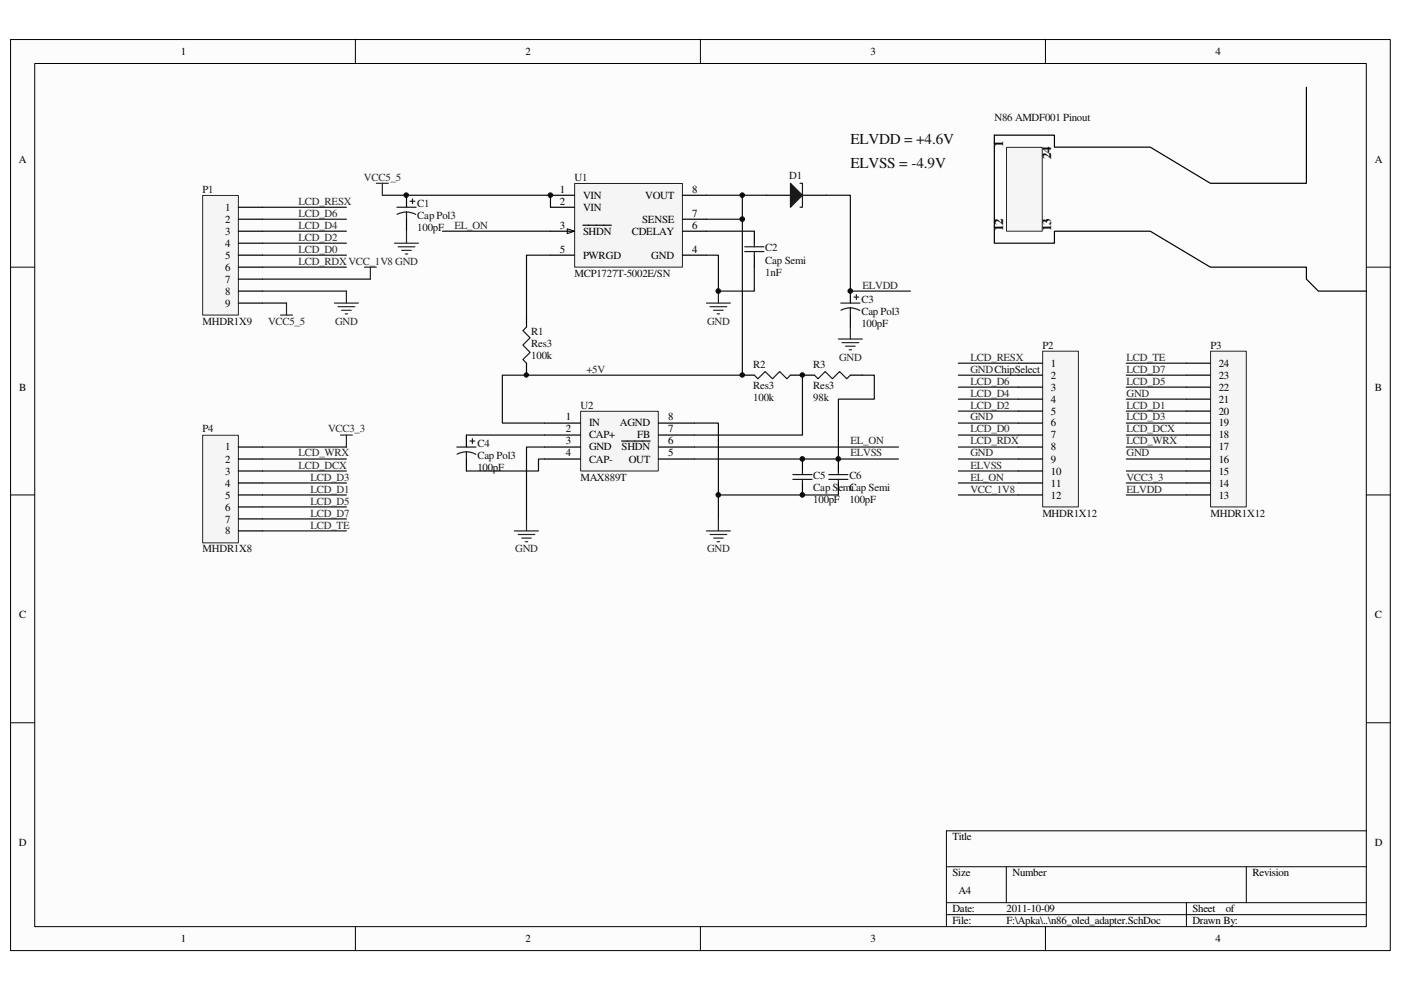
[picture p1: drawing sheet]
<svg xmlns="http://www.w3.org/2000/svg" width="297mm" height="210mm" viewBox="0 0 297 210" stroke-linecap="round" stroke-linejoin="round" font-family="sans-serif">
<path d="M2.3 8.4h292.5v193.1h-292.5z" fill="#fcfcfc"/>
<path d="M2.2 8.4h292.6v193.1h-292.6z" fill="none" stroke="#000" stroke-width=".21"/>
<path d="M7.4 13.5h282.3v183h-282.3z" fill="#fcfcfc"/>
<g fill="none" stroke="#000" stroke-width=".21">
<path d="M7.4 13.5h282.3v183h-282.3zM75.3 8.3v5.1M148.5 8.3v5.1M221.7 8.3v5.1M2.2 56.6h5.1M289.7 56.6h5.1M2.2 104.9h5.1M289.7 104.9h5.1M2.2 153.2h5.1M289.7 153.2h5.1M289.7 176.1h-89v20.4M75.3 196.5v5.1"/>
<path d="M148.5 196.5v5.1M200.7 183.8h89M200.7 191.4h89M200.7 193.9h89M213.4 183.8v7.6M221.7 196.5v5.1M251.5 191.4v5.1M264.2 183.8v7.6"/>
</g>
<path d="M70.9 64.3h5.1M71.7 65h3.5M72.4 65.8h2.1M73.2 66.5h.5M73.4 61.7v2.6M72.2 92.2h2.5M73.4 92.2v2.6" fill="none" stroke="#262626" stroke-width=".25"/>
<path d="M55.7 43.9h17.7M55.7 61.7h17.7" fill="none" stroke="#0e0e0e" stroke-width=".25"/>
<path d="M221.1 74.5h7.5v33h-7.5z" fill="#f5f5f5"/>
<path d="M221.1 74.5h7.5v33h-7.5z" fill="none" stroke="#262626" stroke-width=".21"/>
<path d="M215.9 77h5.1M215.9 79.5h5.1M215.9 82.1h5.1M215.9 84.6h5.1M215.9 87.2h5.1M215.9 89.7h5.1M215.9 92.2h5.1M215.9 94.8h5.1M215.9 97.3h5.1M215.9 99.9h5.1M215.9 102.4h5.1M215.9 104.9h5.1" fill="none" stroke="#000" stroke-width=".25"/>
<path d="M256.7 74.5h7.5v33h-7.5z" fill="#f5f5f5"/>
<path d="M256.7 74.5h7.5v33h-7.5z" fill="none" stroke="#262626" stroke-width=".21"/>
<path d="M251.5 79.5h5.1M251.5 77h5.1M251.5 99.9h5.1M251.5 97.3h5.1M251.5 94.8h5.1M251.5 92.2h5.1M251.5 89.7h5.1M251.5 87.2h5.1M251.5 84.6h5.1M251.5 82.1h5.1M251.5 104.9h5.1M251.5 102.4h5.1" fill="none" stroke="#000" stroke-width=".25"/>
<g fill="none" stroke="#0e0e0e" stroke-width=".25">
<path d="M55.7 46.5h17.7M55.7 49h17.7M55.7 51.6h17.7M55.7 54.1h17.7M55.7 56.6h17.7M203.2 77h12.7M203.2 79.5h12.7M238.8 77h12.7M238.8 79.5h12.7M55.7 94.8h17.7M55.7 97.3h17.7M55.7 99.9h17.7"/>
<path d="M203.2 82.1h12.7M203.2 84.6h12.7M203.2 87.2h12.7M203.2 89.7h12.7M203.2 92.2h12.7M203.2 94.8h12.7M203.2 97.3h12.7M203.2 99.9h12.7M238.8 82.1h12.7M238.8 84.6h12.7M238.8 87.2h12.7M238.8 89.7h12.7"/>
<path d="M238.8 92.2h12.7M238.8 94.8h12.7M238.8 97.3h12.7M238.8 99.9h12.7M55.7 102.4h17.7M55.7 104.9h17.7M55.7 107.5h17.7M55.7 110h17.7M55.7 112.6h17.7M203.2 102.4h12.7M203.2 104.9h12.7M238.8 102.4h12.7"/>
<path d="M238.8 104.9h12.7"/>
</g>
<path d="M77.3 56.6h2.5M78.5 56.6v2.6" fill="none" stroke="#262626" stroke-width=".25"/>
<path d="M43 92.3h7.5v22.8h-7.5z" fill="#f5f5f5"/>
<path d="M43 92.3h7.5v22.8h-7.5z" fill="none" stroke="#262626" stroke-width=".21"/>
<path d="M50.5 94.8h5.2M50.5 97.3h5.2M50.5 99.9h5.2M50.5 102.4h5.2M50.5 104.9h5.2M50.5 107.5h5.2M50.5 110h5.2M50.5 112.6h5.2" fill="none" stroke="#000" stroke-width=".25"/>
<path d="M55.7 59.2h22.8M147.2 97.3h43.3" fill="none" stroke="#0e0e0e" stroke-width=".25"/>
<path d="M121.9 38.9h22.8v17.7h-22.8z" fill="#f5f5f5"/>
<path d="M121.8 38.9h22.9v17.7h-22.9z" fill="none" stroke="#262626" stroke-width=".21"/>
<path d="M116.7 41.4h5.1M116.7 43.9h5.1M116.7 49h5.1M116.7 54.1h5.1M123.6 47.8h6M144.7 41.4h5.1M144.7 49h5.1M144.7 54.1h5.1M144.7 46.5h5.1" fill="none" stroke="#000" stroke-width=".25"/>
<path d="M120.3 48.5l1.5 .5-1.5 .5z" fill="none" stroke="#000" stroke-width=".21"/>
<path d="M123.1 87.2h16.5v12.7h-16.5z" fill="#f5f5f5"/>
<path d="M123.1 87.2h16.5v12.7h-16.5z" fill="none" stroke="#262626" stroke-width=".21"/>
<path d="M162.5 41.4h5.1M170.1 41.4h5.1M115.4 89.7h7.7M115.4 92.2h7.7M115.4 94.8h7.7M115.4 97.3h7.7M131.8 93.5h6M139.6 89.7h7.6M139.6 92.2h7.6M139.6 94.8h7.6M139.6 97.3h7.6" fill="none" stroke="#000" stroke-width=".25"/>
<path d="M93.8 49h22.9M115.4 94.8h-3.8v15.2M147.2 89.7h5.1v20.3M147.2 94.8h43.3" fill="none" stroke="#0e0e0e" stroke-width=".25"/>
<g fill="none" stroke="#262626" stroke-width=".25">
<path d="M149.8 64.3h5.1M150.5 65h3.6M151.3 65.8h2M152.1 66.5h.5M152.3 61.7v2.6M109 112.6h5.2M109.9 113.3h3.5M110.6 114.1h2M111.4 114.9h.5M111.6 110v2.6M149.8 112.6h5.1M150.5 113.3h3.6"/>
<path d="M151.3 114.1h2M152.1 114.9h.5M152.3 110v2.6"/>
</g>
<path d="M167.6 38.9l2.5 2.5-2.5 2.5z" fill="#1c1c1c"/>
<g fill="none" stroke="#1c1c1c" stroke-width=".25">
<path d="M167.6 38.9l2.5 2.5-2.5 2.5zM169.6 38.9h.5v5h-.5M157.9 52.3h4.1M157.9 53.3h4.1M159.9 51.6v.7M159.9 53.3v.8M111.6 69.3l-.7 .8 1.5 1.5-1.5 1.6 1.5 1.5-1.5 1.5 .7 .8M170.1 99.9v.7M177.8 99.9v.7M168.1 100.6h4.1M168.1 101.6h4.1M170.1 101.6v.8"/>
<path d="M175.7 100.6h4.1M175.7 101.6h4.1M177.8 101.6v.8"/>
</g>
<path d="M81.1 41.4h35.6v2.5M116.7 54.1h-5.1v12.7M149.8 54.1h2.5v7.6h7.6v-5.1M149.8 41.4h12.7M149.8 49h10.1M157.4 41.4v5.1h-7.6M157.4 46.5v33h-50.9v10.2h8.9M175.2 41.4h5.1v20.3h12.7M152.3 104.9h25.5" fill="none" stroke="#0e0e0e" stroke-width=".25"/>
<path d="M159.9 49v2.6M159.9 54.1v2.5M111.6 66.8v2.5M111.6 77v2.5M170.1 97.3v2.6M177.8 97.3v2.6M170.1 102.4v2.5M177.8 102.4v2.5" fill="none" stroke="#000" stroke-width=".25"/>
<path d="M79.8 38.9h2.5M81.1 38.9v2.5" fill="none" stroke="#262626" stroke-width=".25"/>
<path d="M43 41.5h7.5v25.3h-7.5z" fill="#f5f5f5"/>
<path d="M43 41.4h7.5v25.4h-7.5z" fill="none" stroke="#262626" stroke-width=".21"/>
<g fill="none" stroke="#000" stroke-width=".25">
<path d="M277 18.5v20.4h-20.4l-12.7-7.7h-20.3v-2.5h-12.8v22.9h12.8v-2.6h20.3l12.7 7.6h20.4v2.6l2.5 2.5h10.2M50.5 43.9h5.2M50.5 46.5h5.2M50.5 49h5.2M50.5 51.6h5.2M50.5 54.1h5.2M50.5 56.6h5.2M50.5 59.2h5.2M86.2 41.4v2.5M86.2 46.5v2.5M50.5 61.7h5.2M50.5 64.3h5.2"/>
<path d="M157.4 79.5h2.5M167.6 79.5h5.1M180.3 79.5h2.5M180.3 61.7v2.6M180.3 66.8v2.5M98.9 92.2v2.6M98.9 97.3v2.6"/>
</g>
<path d="M83.6 51.6h5.1M84.4 52.3h3.6M85.2 53.1h2M85.9 53.8h.5M86.2 49v2.6M59.5 66.8h2.5M60.7 64.3v2.5M177.8 71.9h5M178.5 72.6h3.6M179.3 73.4h2M180 74.2h.5M180.3 69.3v2.6" fill="none" stroke="#262626" stroke-width=".25"/>
<path d="M55.7 64.3h5M170.1 79.5v12.7h-22.9M182.8 79.5h2.6v5.1h-7.6v12.7M98.9 92.2h16.5M115.4 97.3h-1.2v2.6h-15.3" fill="none" stroke="#0e0e0e" stroke-width=".25"/>
<g fill="none" stroke="#1c1c1c" stroke-width=".25">
<path d="M84.2 43.9h4M86.2 45l1.2 .1 .7 .4M86.2 45h-.9l-1.1 .5M86.2 45v1.5M86.9 42.7h1.1M87.5 42.2v1M159.9 79.5l.8 .8 1.5-1.5 1.6 1.5 1.5-1.5 1.5 1.5 .8-.8M172.7 79.5l.7 .8 1.6-1.5 1.5 1.5 1.5-1.5 1.5 1.5 .8-.8M178.3 64.3h4M180.3 65.3l.8 .1 1.2 .4M180.3 65.3l-1.2 .2-.8 .3M180.3 65.3v1.5"/>
<path d="M181.1 63h1M181.6 62.5v1M96.9 94.8h4M98.9 95.8l1.2 .2 .8 .4M98.9 95.8l-1.3 .2-.7 .3M98.9 95.8v1.5M99.6 93.5h1.1M100.2 93v1"/>
</g>
<path d="M213.4 31.3h7.6v17.7h-7.6z" fill="#f5f5f5"/>
<path d="M213.4 31.2h7.6v17.8h-7.6z" fill="none" stroke="#262626" stroke-width=".21"/>
<circle cx="86.1" cy="41.4" r=".48" fill="#0e0e0e"/>
<circle cx="86.1" cy="41.4" r=".48" fill="none" stroke="#0e0e0e" stroke-width=".21"/>
<circle cx="111.6" cy="79.5" r=".46" fill="#0e0e0e"/>
<circle cx="111.6" cy="79.5" r=".46" fill="none" stroke="#0e0e0e" stroke-width=".21"/>
<circle cx="116.7" cy="41.4" r=".49" fill="#0e0e0e"/>
<circle cx="116.7" cy="41.4" r=".49" fill="none" stroke="#0e0e0e" stroke-width=".21"/>
<circle cx="152.3" cy="104.9" r=".49" fill="#0e0e0e"/>
<circle cx="152.3" cy="104.9" r=".49" fill="none" stroke="#0e0e0e" stroke-width=".21"/>
<circle cx="152.3" cy="61.7" r=".49" fill="#0e0e0e"/>
<circle cx="152.3" cy="61.7" r=".49" fill="none" stroke="#0e0e0e" stroke-width=".21"/>
<circle cx="157.4" cy="79.5" r=".48" fill="#0e0e0e"/>
<circle cx="157.4" cy="79.5" r=".48" fill="none" stroke="#0e0e0e" stroke-width=".21"/>
<circle cx="157.4" cy="46.5" r=".49" fill="#0e0e0e"/>
<circle cx="157.4" cy="46.5" r=".49" fill="none" stroke="#0e0e0e" stroke-width=".21"/>
<circle cx="157.4" cy="41.4" r=".48" fill="#0e0e0e"/>
<circle cx="157.4" cy="41.4" r=".48" fill="none" stroke="#0e0e0e" stroke-width=".21"/>
<circle cx="170.1" cy="104.9" r=".49" fill="#0e0e0e"/>
<circle cx="170.1" cy="104.9" r=".49" fill="none" stroke="#0e0e0e" stroke-width=".21"/>
<circle cx="170.1" cy="97.3" r=".49" fill="#0e0e0e"/>
<circle cx="170.1" cy="97.3" r=".49" fill="none" stroke="#0e0e0e" stroke-width=".21"/>
<circle cx="170.1" cy="79.5" r=".48" fill="#0e0e0e"/>
<circle cx="170.1" cy="79.5" r=".48" fill="none" stroke="#0e0e0e" stroke-width=".21"/>
<circle cx="177.7" cy="97.3" r=".49" fill="#0e0e0e"/>
<circle cx="177.7" cy="97.3" r=".49" fill="none" stroke="#0e0e0e" stroke-width=".21"/>
<circle cx="180.3" cy="61.7" r=".49" fill="#0e0e0e"/>
<circle cx="180.3" cy="61.7" r=".49" fill="none" stroke="#0e0e0e" stroke-width=".21"/>
<g font-size="3.2" fill="#0e0e0e">
<text x="180.3" y="30.5">ELVDD = +4.6V</text>
<text x="180.3" y="35.6">ELVSS = -4.9V</text>
</g>
<g font-size="2.8" fill="#0e0e0e">
<text x="212.7" y="31.2" transform="rotate(-90 212.7 31.2)">1</text>
<text x="222.9" y="33.8" transform="rotate(-90 222.9 33.8)">24</text>
<text x="212.7" y="49" transform="rotate(-90 212.7 49)">12</text>
<text x="222.9" y="49" transform="rotate(-90 222.9 49)">13</text>
</g>
<g font-size="2.3">
<text x="38.3" y="11.6">1</text>
<text x="111.4" y="11.6">2</text>
<text x="184.6" y="11.6">3</text>
<text x="257.7" y="11.6">4</text>
<text x="4" y="34.5">A</text>
<text x="291.5" y="34.5">A</text>
<text x="118.7" y="40.9">1</text>
<text x="146.7" y="40.9">8</text>
<text x="47.7" y="44.7">1</text>
<text x="47.7" y="47.2">2</text>
<text x="118.7" y="43.4">2</text>
<text x="123.6" y="42.1">VIN</text>
<text x="123.6" y="44.7">VIN</text>
<text x="136.1" y="47.2">SENSE</text>
<text x="136.8" y="42.1">VOUT</text>
<text x="146.7" y="45.9">7</text>
<text x="47.7" y="49.7">3</text>
<text x="47.7" y="52.3">4</text>
<text x="118.7" y="48.5">3</text>
<text x="118.7" y="53.6">5</text>
<text x="123.6" y="49.7">SHDN</text>
<text x="133.9" y="49.7">CDELAY</text>
<text x="146.7" y="53.6">4</text>
<text x="146.7" y="48.5">6</text>
<text x="47.7" y="54.8">5</text>
<text x="47.7" y="57.4">6</text>
<text x="47.7" y="59.9">7</text>
<text x="123.6" y="54.8">PWRGD</text>
<text x="138.1" y="54.8">GND</text>
<text x="47.7" y="62.5">8</text>
<text x="47.7" y="65">9</text>
<text x="222.8" y="77.7">1</text>
<text x="258.4" y="77.7">24</text>
<text x="4.1" y="82.8">B</text>
<text x="222.8" y="80.3">2</text>
<text x="222.8" y="82.8">3</text>
<text x="258.4" y="82.8">22</text>
<text x="258.4" y="80.3">23</text>
<text x="291.5" y="82.8">B</text>
<text x="120" y="89.2">1</text>
<text x="141.6" y="89.2">8</text>
<text x="222.8" y="85.3">4</text>
<text x="222.8" y="87.9">5</text>
<text x="258.4" y="87.9">20</text>
<text x="258.4" y="85.3">21</text>
<text x="47.7" y="95.5">1</text>
<text x="120" y="91.7">2</text>
<text x="120" y="94.2">3</text>
<text x="124.9" y="90.4">IN</text>
<text x="124.9" y="93">CAP+</text>
<text x="124.9" y="95.5">GND</text>
<text x="131.4" y="90.4">AGND</text>
<text x="131.8" y="95.5">SHDN</text>
<text x="135.1" y="93">FB</text>
<text x="141.6" y="91.7">7</text>
<text x="141.6" y="94.2">6</text>
<text x="222.8" y="90.4">6</text>
<text x="222.8" y="93">7</text>
<text x="222.8" y="95.5">8</text>
<text x="258.4" y="95.5">17</text>
<text x="258.4" y="93">18</text>
<text x="258.4" y="90.4">19</text>
<text x="47.7" y="98.1">2</text>
<text x="47.7" y="100.6">3</text>
<text x="120" y="96.8">4</text>
<text x="124.9" y="98.1">CAP-</text>
<text x="133.3" y="98.1">OUT</text>
<text x="141.6" y="96.8">5</text>
<text x="222.8" y="98.1">9</text>
<text x="222.8" y="100.6">10</text>
<text x="258.4" y="100.6">15</text>
<text x="258.4" y="98.1">16</text>
<text x="47.7" y="103.2">4</text>
<text x="47.7" y="105.7">5</text>
<text x="222.8" y="103.2">11</text>
<text x="222.8" y="105.7">12</text>
<text x="258.4" y="105.7">13</text>
<text x="258.4" y="103.2">14</text>
<text x="47.7" y="108.2">6</text>
<text x="47.7" y="110.8">7</text>
<text x="47.7" y="113.3">8</text>
<text x="4.1" y="131.1">C</text>
<text x="291.5" y="131.1">C</text>
<text x="4" y="179.4">D</text>
<text x="201.9" y="178.1">Title</text>
<text x="291.5" y="179.4">D</text>
<text x="201.9" y="185.8">Size</text>
<text x="214.7" y="185.8">Number</text>
<text x="265.6" y="185.8">Revision</text>
<text x="203.2" y="189.6">A4</text>
<text x="201.9" y="193.4">Date:</text>
<text x="201.9" y="196">File:</text>
<text x="213.4" y="193.4">2011-10-09</text>
<text x="213.4" y="196">F:\Apka\..\n86_oled_adapter.SchDoc</text>
<text x="252.8" y="193.4">Sheet</text>
<text x="252.8" y="196">Drawn By:</text>
<text x="259.9" y="193.4">of</text>
<text x="38.3" y="199.8">1</text>
<text x="111.4" y="199.8">2</text>
<text x="184.6" y="199.8">3</text>
<text x="257.7" y="199.8">4</text>
</g>
<g font-size="2.3" fill="#0e0e0e">
<text x="210.9" y="25.6">N86 AMDF001 Pinout</text>
<text x="43" y="40.9">P1</text>
<text x="121.8" y="38.3">U1</text>
<text x="167.3" y="38.1">D1</text>
<text x="88.5" y="43.9">C1</text>
<text x="88.5" y="46.4">Cap Pol3</text>
<text x="88.5" y="49">100pF</text>
<text x="162.3" y="53.3">C2</text>
<text x="121.8" y="58.7">MCP1727T-5002E/SN</text>
<text x="162.3" y="58.4">1nF</text>
<text x="162.3" y="55.9">Cap Semi</text>
<text x="182.6" y="64.3">C3</text>
<text x="43" y="68.8">MHDR1X9</text>
<text x="112.6" y="71.1">R1</text>
<text x="182.6" y="69.3">100pF</text>
<text x="182.6" y="66.8">Cap Pol3</text>
<text x="112.6" y="76.2">100k</text>
<text x="112.6" y="73.7">Res3</text>
<text x="159.7" y="78">R2</text>
<text x="172.4" y="78">R3</text>
<text x="221" y="73.9">P2</text>
<text x="256.6" y="73.9">P3</text>
<text x="159.7" y="82.5">Res3</text>
<text x="172.4" y="82.5">Res3</text>
<text x="123.1" y="86.6">U2</text>
<text x="159.7" y="85.1">100k</text>
<text x="172.4" y="85.1">98k</text>
<text x="43" y="91.7">P4</text>
<text x="101.2" y="94.7">C4</text>
<text x="101.2" y="99.9">100pF</text>
<text x="101.2" y="97.3">Cap Pol3</text>
<text x="123.1" y="101.9">MAX889T</text>
<text x="172.4" y="101.6">C5</text>
<text x="180.1" y="101.6">C6</text>
<text x="172.4" y="106.7">100pF</text>
<text x="172.4" y="104.2">Cap SemiCap Semi</text>
<text x="180.1" y="106.7">100pF</text>
<text x="221" y="109.5">MHDR1X12</text>
<text x="256.6" y="109.5">MHDR1X12</text>
<text x="43" y="117.1">MHDR1X8</text>
</g>
<g font-size="2.3" fill="#262626">
<text x="77.2" y="38.3">VCC5_5</text>
<text x="63.3" y="43.4">LCD_RESX</text>
<text x="63.3" y="45.9">LCD_D6</text>
<text x="63.3" y="48.5">LCD_D4</text>
<text x="63.3" y="51">LCD_D2</text>
<text x="63.3" y="53.6">LCD_D0</text>
<text x="96.4" y="48.5">EL_ON</text>
<text x="63.3" y="56.1">LCD_RDXVCC_1V8 GND</text>
<text x="182.9" y="61.2">ELVDD</text>
<text x="56.9" y="68.8">VCC5_5</text>
<text x="71.1" y="68.8">GND</text>
<text x="149.9" y="68.8">GND</text>
<text x="177.9" y="76.5">GND</text>
<text x="205.8" y="76.5">LCD_RESX</text>
<text x="238.8" y="76.5">LCD_TE</text>
<text x="124.4" y="79">+5V</text>
<text x="205.8" y="79">GNDChipSelect</text>
<text x="205.8" y="81.5">LCD_D6</text>
<text x="238.8" y="81.5">LCD_D5</text>
<text x="238.8" y="79">LCD_D7</text>
<text x="205.8" y="89.2">GND</text>
<text x="205.8" y="84.1">LCD_D4</text>
<text x="205.8" y="86.6">LCD_D2</text>
<text x="238.8" y="89.2">LCD_D3</text>
<text x="238.8" y="86.6">LCD_D1</text>
<text x="238.8" y="84.1">GND</text>
<text x="69.6" y="91.7">VCC3_3</text>
<text x="180.3" y="94.2">EL_ON</text>
<text x="205.8" y="91.7">LCD_D0</text>
<text x="205.8" y="94.2">LCD_RDX</text>
<text x="238.8" y="94.2">LCD_WRX</text>
<text x="238.8" y="91.7">LCD_DCX</text>
<text x="63.3" y="96.8">LCD_WRX</text>
<text x="63.3" y="99.4">LCD_DCX</text>
<text x="65.8" y="101.9">LCD_D3</text>
<text x="180.3" y="96.8">ELVSS</text>
<text x="205.8" y="96.8">GND</text>
<text x="205.8" y="99.4">ELVSS</text>
<text x="205.8" y="101.9">EL_ON</text>
<text x="238.8" y="101.9">VCC3_3</text>
<text x="238.8" y="96.8">GND</text>
<text x="65.8" y="104.4">LCD_D1</text>
<text x="65.8" y="107">LCD_D5</text>
<text x="205.8" y="104.4">VCC_1V8</text>
<text x="238.8" y="104.4">ELVDD</text>
<text x="65.8" y="109.5">LCD_D7</text>
<text x="65.8" y="112.1">LCD_TE</text>
<text x="109.2" y="117.1">GND</text>
<text x="149.9" y="117.1">GND</text>
</g>
</svg>
